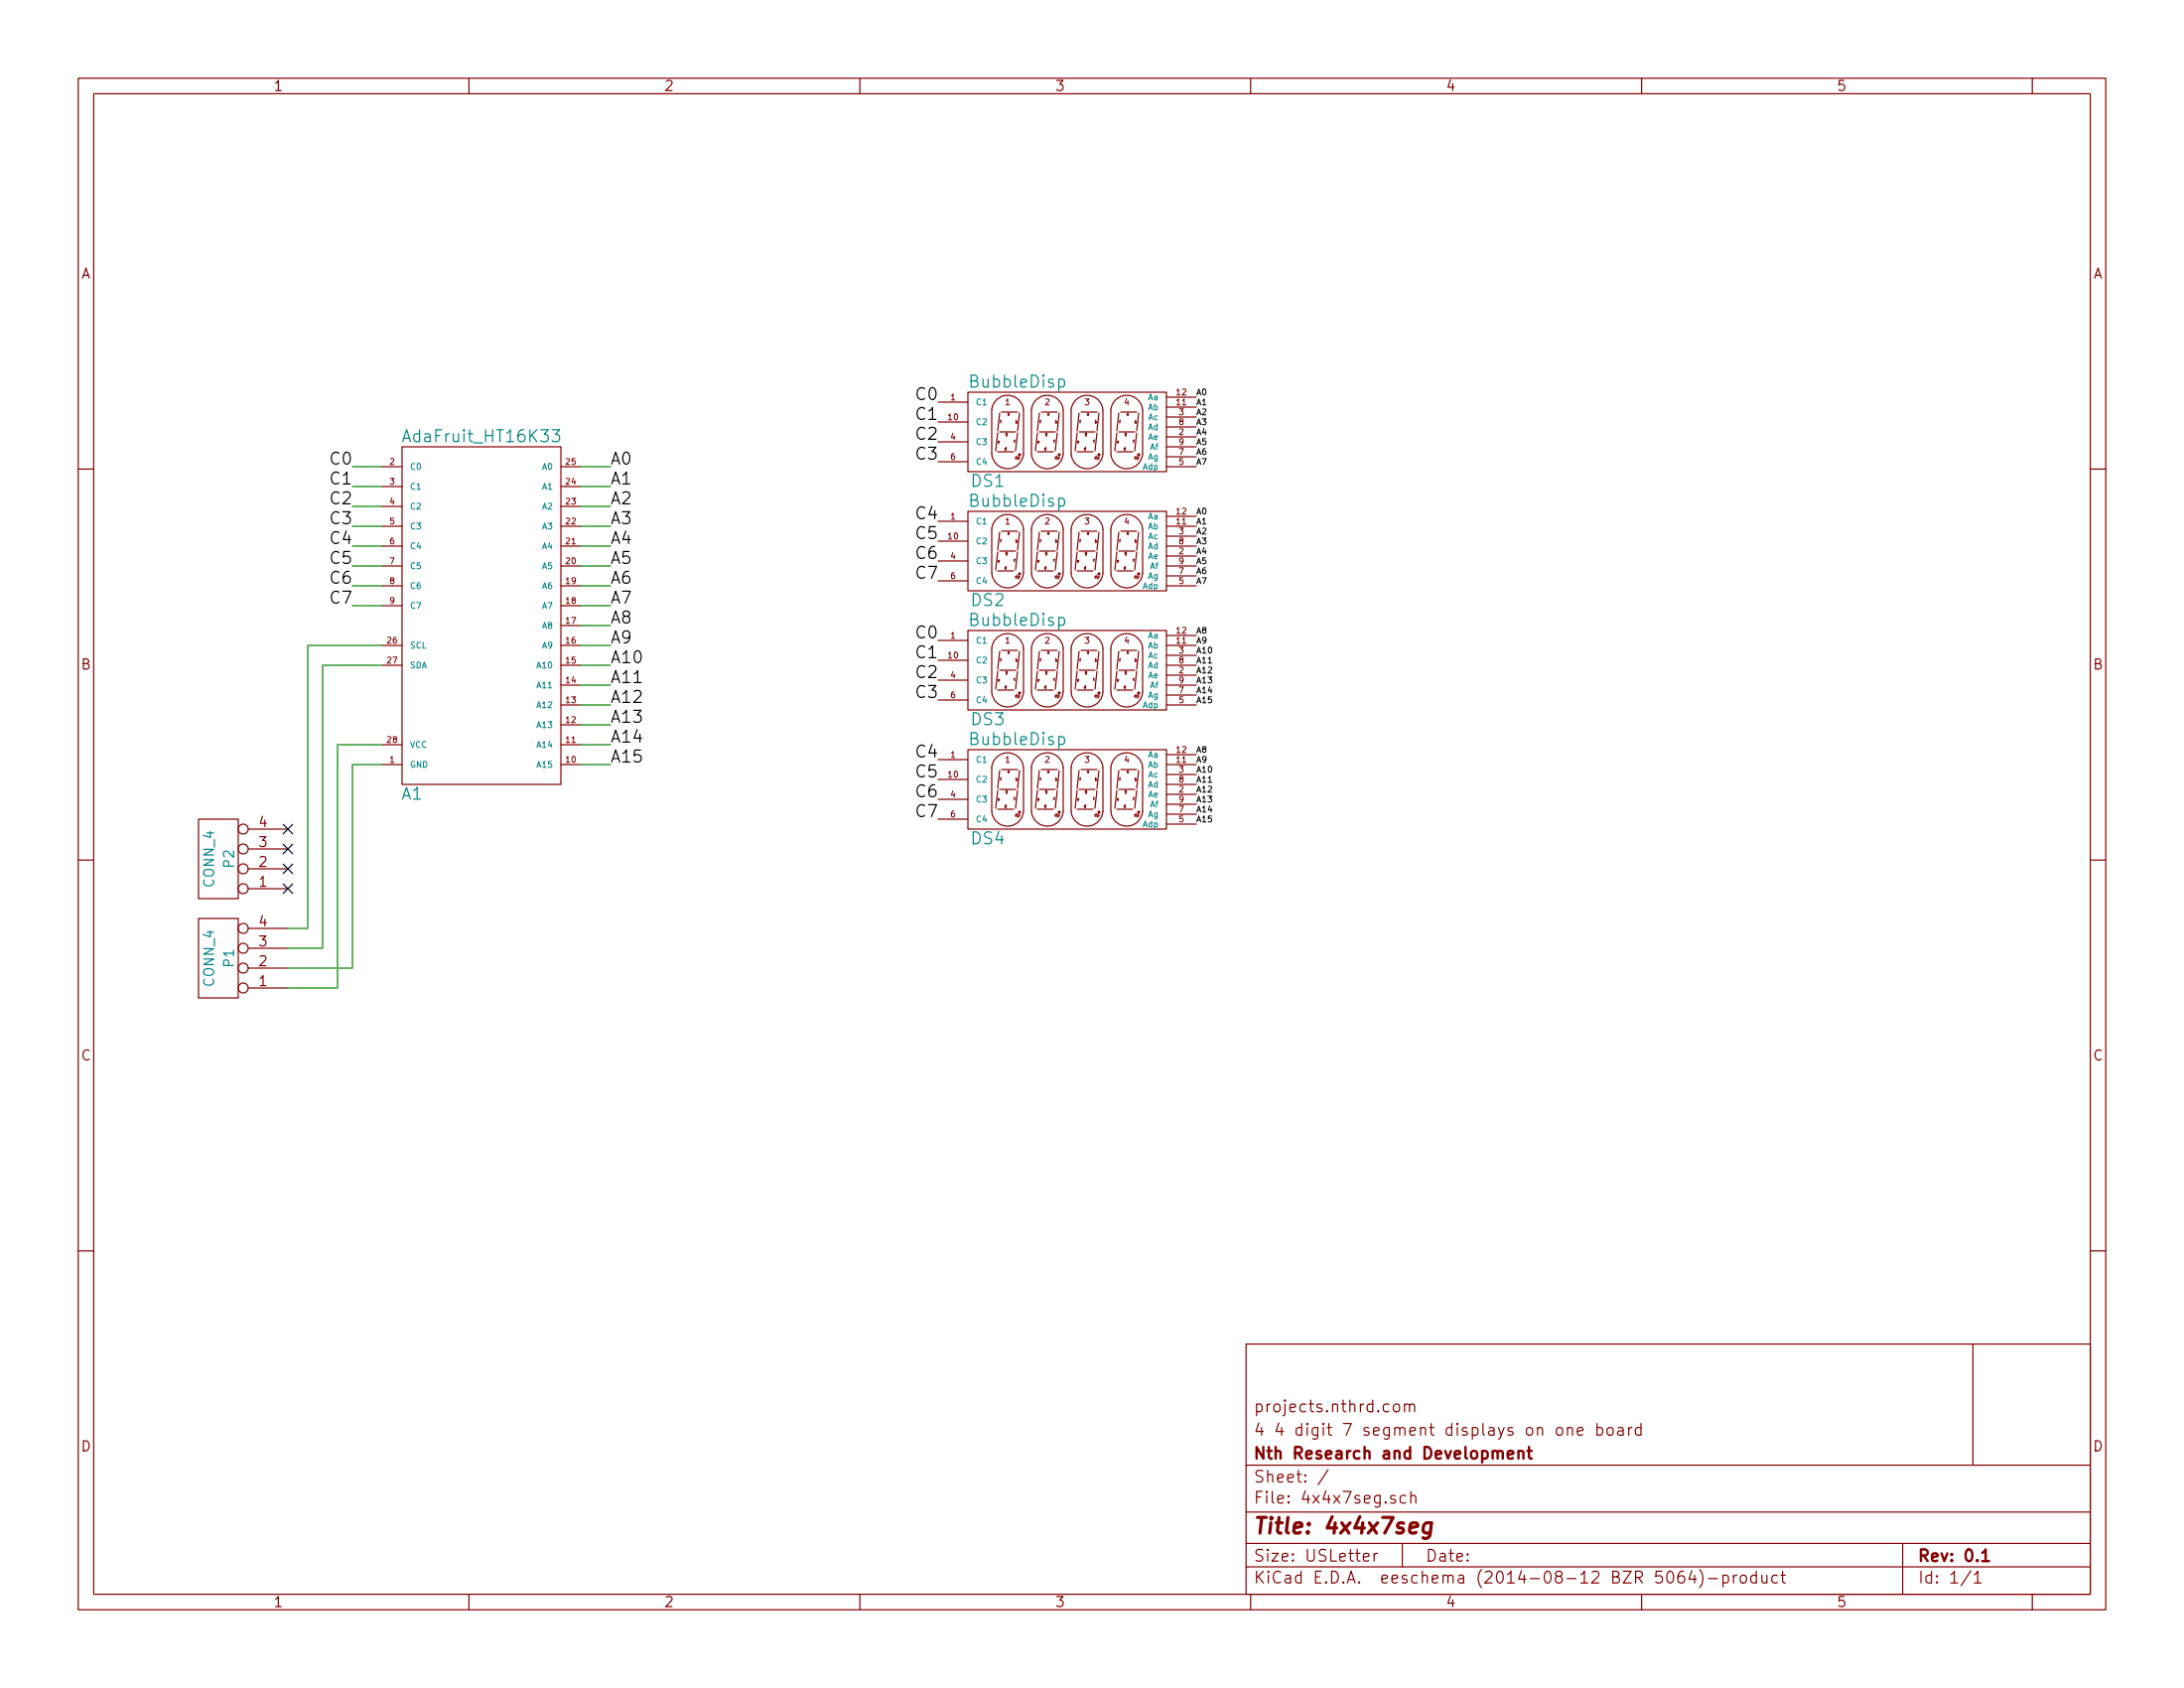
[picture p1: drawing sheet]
<svg xmlns="http://www.w3.org/2000/svg" width="279mm" height="216mm" viewBox="0 0 279 216" stroke-linecap="round" stroke-linejoin="round" font-family="sans-serif">
<g fill="none" stroke="#840000" stroke-width=".15">
<path d="M10 10h259.4v195.9h-259.4zM12 12h255.4v191.9h-255.4zM60 10v2M110 10v2M160 10v2M210 10v2M260 10v2M10 60h2M48.9 59.7h2.5M51.4 57.2h20.4v43.1h-20.4zM71.8 59.7h2.5M120 51.4h3.8"/>
<path d="M120 56.5h3.8M120 59.1h3.8M120 54h3.8M123.8 50.2h25.4v10.1h-25.4zM127.4 51.3a2.04 2.04 0 0 1 2.1-.6 2.04 2.04 0 0 1 1.4 1.8v5.5a2.04 2.04 0 0 1-2 1.9 2.04 2.04 0 0 1-2-1.9v-5.5a2.11 2.11 0 0 1 .5-1.2zM127.6 55.4l-.2 2.3M127.6 57.8h2.1M127.9 52.8l-.3 2.3M127.9 55.2h2M128.1 52.7h2.1M130.2 55.4l-.3 2.3M130.4 52.8l-.2 2.3"/>
<path d="M132.6 51.2a2.03 2.03 0 0 1 2.1-.5 2.03 2.03 0 0 1 1.3 1.8v5.5a2.04 2.04 0 0 1-2 1.9 2.04 2.04 0 0 1-2-1.9v-5.5a2.05 2.05 0 0 1 .6-1.3zM132.7 57.8h2M132.7 55.4l-.2 2.3M133 55.2h2M133 52.8l-.3 2.3M133.2 52.7h2.1M135.3 55.4l-.3 2.3M135.5 52.8l-.2 2.3M137.6 51.2a2.03 2.03 0 0 1 2.2-.5 2.03 2.03 0 0 1 1.3 1.8v5.5a2.04 2.04 0 0 1-2 1.9 2.04 2.04 0 0 1-2.1-1.9v-5.5a2.05 2.05 0 0 1 .6-1.3zM137.8 57.8h2M137.8 55.4l-.3 2.3M138 55.2h2.1"/>
<path d="M138 52.8l-.2 2.3M138.3 52.7h2M140.3 55.4l-.2 2.3M140.6 52.8l-.3 2.3M142.7 51.2a2.03 2.03 0 0 1 2.2-.5 2.03 2.03 0 0 1 1.3 1.8v5.5a2.04 2.04 0 0 1-2.1 1.9 2.04 2.04 0 0 1-2-1.9v-5.5a2.05 2.05 0 0 1 .6-1.3zM142.9 57.8h2M142.9 55.4l-.3 2.3M143.1 55.2h2.1M143.1 52.8l-.2 2.3M143.4 52.7h2M145.4 55.4l-.2 2.3M145.7 52.8l-.3 2.3"/>
<path d="M149.2 55.9h3.8M149.2 53.3h3.8M149.2 59.7h3.8M149.2 58.4h3.8M149.2 54.6h3.8M149.2 57.2h3.8M149.2 52.1h3.8M149.2 50.8h3.8M267.4 60h2M48.9 74.9h2.5M48.9 69.9h2.5M48.9 72.4h2.5"/>
<path d="M48.9 67.3h2.5M48.9 62.2h2.5M48.9 64.8h2.5M48.9 77.5h2.5M71.8 74.9h2.5M71.8 69.9h2.5M71.8 72.4h2.5M71.8 67.3h2.5M71.8 62.2h2.5M71.8 64.8h2.5M71.8 77.5h2.5M120 66.7h3.8"/>
<path d="M120 71.8h3.8M120 74.3h3.8M120 69.2h3.8M123.8 65.4h25.4v10.2h-25.4zM127.6 66.3a2.04 2.04 0 0 1 3.3 1.4v5.6a2.04 2.04 0 0 1-2 1.9 2.04 2.04 0 0 1-2-1.9v-5.6a2.1 2.1 0 0 1 .7-1.4zM127.6 70.6l-.2 2.3M127.6 73h2.1M127.9 68.1l-.3 2.3M127.9 70.5h2M128.1 67.9h2.1M130.2 70.6l-.3 2.3M130.4 68.1l-.2 2.3"/>
<path d="M132.4 66.5a2.04 2.04 0 0 1 2.2-.6 2.04 2.04 0 0 1 1.4 1.8v5.6a2.04 2.04 0 0 1-2 1.9 2.04 2.04 0 0 1-2-1.9v-5.6a2.11 2.11 0 0 1 .4-1.2zM132.7 73h2M132.7 70.6l-.2 2.3M133 70.5h2M133 68.1l-.3 2.3M133.2 67.9h2.1M135.3 70.6l-.3 2.3M135.5 68.1l-.2 2.3M137.5 66.5a2.04 2.04 0 0 1 2.2-.6 2.04 2.04 0 0 1 1.4 1.8v5.6a2.04 2.04 0 0 1-2 1.9 2.04 2.04 0 0 1-2.1-1.9v-5.6a2.11 2.11 0 0 1 .5-1.2zM137.8 73h2M137.8 70.6l-.3 2.3M138 70.5h2.1"/>
<path d="M138 68.1l-.2 2.3M138.3 67.9h2M140.3 70.6l-.2 2.3M140.6 68.1l-.3 2.3M142.8 66.3a2.04 2.04 0 0 1 3.4 1.4v5.6a2.04 2.04 0 0 1-2.1 1.9 2.04 2.04 0 0 1-2-1.9v-5.6a2.1 2.1 0 0 1 .7-1.4zM142.9 73h2M142.9 70.6l-.3 2.3M143.1 70.5h2.1M143.1 68.1l-.2 2.3M143.4 67.9h2M145.4 70.6l-.2 2.3M145.7 68.1l-.3 2.3"/>
<path d="M149.2 71.1h3.8M149.2 68.6h3.8M149.2 74.9h3.8M149.2 73.7h3.8M149.2 69.9h3.8M149.2 72.4h3.8M149.2 67.3h3.8M149.2 66h3.8M48.9 85.1h2.5M48.9 82.6h2.5M48.9 97.8h2.5M48.9 95.3h2.5"/>
<path d="M71.8 90.2h2.5M71.8 85.1h2.5M71.8 87.6h2.5M71.8 82.6h2.5M71.8 97.8h2.5M71.8 95.3h2.5M71.8 92.7h2.5M71.8 80h2.5M120 81.9h3.8M120 87h3.8M120 89.5h3.8M120 84.5h3.8"/>
<path d="M120 97.2h3.8M120 99.7h3.8M123.8 80.6h25.4v10.2h-25.4zM123.8 95.9h25.4v10.1h-25.4zM127.4 81.8a2.04 2.04 0 0 1 2.1-.7 2.04 2.04 0 0 1 1.4 1.8v5.6a2.04 2.04 0 0 1-2 1.9 2.04 2.04 0 0 1-2-1.9v-5.6a2.11 2.11 0 0 1 .5-1.1zM127.4 97a2.04 2.04 0 0 1 2.1-.6 2.04 2.04 0 0 1 1.4 1.8v5.6a2.04 2.04 0 0 1-2 1.9 2.04 2.04 0 0 1-2-1.9v-5.6a2.11 2.11 0 0 1 .5-1.2zM127.6 85.9l-.2 2.2M127.6 88.3h2.1M127.9 83.3l-.3 2.3M127.9 85.7h2M127.9 98.6l-.3 2.2M128.1 83.2h2.1"/>
<path d="M128.1 98.4h2.1M130.2 85.9l-.3 2.2M130.4 83.3l-.2 2.3M130.4 98.6l-.2 2.2M132.4 81.8a2.04 2.04 0 0 1 2.2-.7 2.04 2.04 0 0 1 1.4 1.8v5.6a2.04 2.04 0 0 1-2 1.9 2.04 2.04 0 0 1-2-1.9v-5.6a2.11 2.11 0 0 1 .4-1.1zM132.4 97a2.04 2.04 0 0 1 2.2-.6 2.04 2.04 0 0 1 1.4 1.8v5.6a2.04 2.04 0 0 1-2 1.9 2.04 2.04 0 0 1-2-1.9v-5.6a2.11 2.11 0 0 1 .4-1.2zM132.7 88.3h2M132.7 85.9l-.2 2.2M133 85.7h2M133 83.3l-.3 2.3M133 98.6l-.3 2.2M133.2 83.2h2.1"/>
<path d="M133.2 98.4h2.1M135.3 85.9l-.3 2.2M135.5 83.3l-.2 2.3M135.5 98.6l-.2 2.2M137.5 81.8a2.04 2.04 0 0 1 2.2-.7 2.04 2.04 0 0 1 1.4 1.8v5.6a2.04 2.04 0 0 1-2 1.9 2.04 2.04 0 0 1-2.1-1.9v-5.6a2.11 2.11 0 0 1 .5-1.1zM137.5 97a2.04 2.04 0 0 1 2.2-.6 2.04 2.04 0 0 1 1.4 1.8v5.6a2.04 2.04 0 0 1-2 1.9 2.04 2.04 0 0 1-2.1-1.9v-5.6a2.11 2.11 0 0 1 .5-1.2zM137.8 88.3h2M137.8 85.9l-.3 2.2M138 85.7h2.1M138 83.3l-.2 2.3M138 98.6l-.2 2.2M138.3 83.2h2"/>
<path d="M138.3 98.4h2M140.3 85.9l-.2 2.2M140.6 83.3l-.3 2.3M140.6 98.6l-.3 2.2M142.6 81.8a2.04 2.04 0 0 1 2.2-.7 2.04 2.04 0 0 1 1.4 1.8v5.6a2.04 2.04 0 0 1-2.1 1.9 2.04 2.04 0 0 1-2-1.9v-5.6a2.11 2.11 0 0 1 .5-1.1zM142.8 96.7a2.04 2.04 0 0 1 3.4 1.5v5.6a2.04 2.04 0 0 1-2.1 1.9 2.04 2.04 0 0 1-2-1.9v-5.6a2.1 2.1 0 0 1 .7-1.5zM142.9 88.3h2M142.9 85.9l-.3 2.2M143.1 85.7h2.1M143.1 83.3l-.2 2.3M143.1 98.6l-.2 2.2M143.4 83.2h2"/>
<path d="M143.4 98.4h2M145.4 85.9l-.2 2.2M145.7 83.3l-.3 2.3M145.7 98.6l-.3 2.2M149.2 86.4h3.8M149.2 83.8h3.8M149.2 90.2h3.8M149.2 88.9h3.8M149.2 85.1h3.8M149.2 87.6h3.8M149.2 82.6h3.8M149.2 81.3h3.8"/>
<path d="M149.2 99.1h3.8M149.2 97.8h3.8M149.2 96.5h3.8M10 110h2M25.4 117.5h5.1v10.1h-5.1zM25.4 104.8h5.1v10.1h-5.1zM31.7 118.7h5.1M31.7 113.7h5.1M31.7 111.1h5.1M31.7 108.6h5.1M31.7 106h5.1M120 102.2h3.8"/>
<path d="M120 104.8h3.8M127.6 101.1l-.2 2.3M127.6 103.5h2.1M127.9 101h2M130.2 101.1l-.3 2.3M132.7 103.5h2M132.7 101.1l-.2 2.3M133 101h2M135.3 101.1l-.3 2.3M137.8 103.5h2M137.8 101.1l-.3 2.3M138 101h2.1"/>
<path d="M140.3 101.1l-.2 2.3M142.9 103.5h2M142.9 101.1l-.3 2.3M143.1 101h2.1M145.4 101.1l-.2 2.3M149.2 101.6h3.8M149.2 105.4h3.8M149.2 104.1h3.8M149.2 100.3h3.8M149.2 102.9h3.8M267.4 110h2M31.7 126.4h5.1"/>
<path d="M31.7 123.8h5.1M31.7 121.3h5.1M10 160h2M267.4 160h2M159.4 171.9h108v32h-108zM178.3 179.7a.41 .41 0 0 1 .7 .2v.4a.41 .41 0 0 1-.3 .3 .41 .41 0 0 1-.4-.3zM179.7 179.7a.38 .38 0 0 1 .6 .1v.8M179.7 179.6v1M180.3 179.8a.36 .36 0 0 1 .3-.2 .36 .36 0 0 1 .4 .2v.8M252.4 171.9v15.5M159.4 197.4h108M159.4 193.4h108"/>
<path d="M159.4 187.4h108M169.9 188l-1.3 1.9M174.4 199.2l.7-.2v-.2l-.4-.1-.3 .2 .1 .7 .2 .1 .4-.1M175.8 198.7v1M176.2 198.7l-.3 .1-.1 .2M178.5 191.3a.37 .37 0 0 0-.6 .2 .54 .54 0 0 0 .6 .3l.1 .2-.1 .2-.2 .1-.4-.1M179.4 197.4v3M179.8 191.3h-.4l-.3 .2 .1 .6 .2 .2 .4-.1M180.5 191.4a.38 .38 0 0 1 .6 .1v.8M180.5 190.8v1.5M199.2 182.7a.41 .41 0 0 1 .7 .2v.4a.41 .41 0 0 1-.4 .3 .41 .41 0 0 1-.4-.3zM200.5 182.7a.38 .38 0 0 1 .7 .1v.8"/>
<path d="M200.5 182.6v1M201.8 183.1l.7-.2v-.2l-.5-.1-.2 .2 .1 .7 .1 .1 .5-.1M204.3 182.7a.48 .48 0 0 1 .7 0v.2v.5a.48 .48 0 0 1-.7 .1M204.3 182.1v1.5M205.7 182.7a.41 .41 0 0 1 .7 .2v.4a.41 .41 0 0 1-.4 .3 .41 .41 0 0 1-.4-.3zM207 182.7l.2-.1 .4 .1v.9M207.6 182.9l-.4 .1-.3 .2 .1 .3 .2 .1 .4-.1M208.4 182.6v1M208.8 182.6l-.3 .1-.1 .2M209.9 182.7l-.4-.1-.3 .3 .1 .5 .2 .2 .4-.1M209.9 182.1v1.5M243.4 197.4v6.5"/>
<path d="M60 203.9v2M110 203.9v2M159.4 200.4h108M160 203.9v2M210 203.9v2M215.4 201a.59 .59 0 0 0-.7 .6v.7l.2 .2h.3l.2-.2 .1-.5-.1-.2-.5-.1-.2 .3M216.4 200.9l-.3 1.1h.9M216.8 201.5v1M217.4 200.8a1.71 1.71 0 0 1 0 2.2M218.6 201.9h1.1M220.4 201.5a.48 .48 0 0 1 .7 .1v.2v.5a.48 .48 0 0 1-.7 .1M220.4 201.5v1.5"/>
<path d="M221.8 201.5v1M222.2 201.5h-.3l-.1 .3M222.7 201.6a.41 .41 0 0 1 .7 .2v.4a.41 .41 0 0 1-.4 .3 .41 .41 0 0 1-.4-.3zM224.7 201.5h-.4l-.3 .3 .1 .5 .2 .2 .4-.1M224.7 201v1.5M225.4 201.5v.8l.1 .1a.4 .4 0 0 0 .5-.1M226 201.5v1M227.4 201.5h-.5l-.2 .3v.5l.2 .2 .5-.1M227.8 201.5h.6M228 201v1.3l.2 .2h.2M252.1 200.9l-1.2 1.9M252.6 201.4l.4-.4v1.5"/>
<path d="M252.6 202.5h.8M260 203.9v2"/>
<circle cx="31.1" cy="108.6" r=".63"/>
<circle cx="31.1" cy="111.1" r=".63"/>
<circle cx="31.1" cy="113.7" r=".63"/>
<circle cx="31.1" cy="118.7" r=".63"/>
<circle cx="31.1" cy="106" r=".63"/>
<circle cx="31.1" cy="123.8" r=".63"/>
<circle cx="31.1" cy="121.3" r=".63"/>
<circle cx="31.1" cy="126.4" r=".63"/>
</g>
<path d="M192.9 186.1l.7-.2-.1-.3h-.4l-.2 .2 .1 .7 .1 .1 .4-.1M194.3 185.7a.38 .38 0 0 1 .6 .1v.8M194.3 185.6v1M195.4 185.6h.6M195.6 185.1v1.3l.2 .2h.2M253.6 198.6l.4-.4v1.5M253.6 199.7h.9" fill="none" stroke="#840000" stroke-width=".3"/>
<path d="M183.1 194.8l-.2 1.6a.6 .6 0 0 1-.9 .3M183.1 194.8a.7 .7 0 0 0-1 .3l-.1 .6 .1 .2 .3 .2h.4l.2-.1" fill="none" stroke="#840000" stroke-width=".41"/>
<g fill="#840000" stroke="#840000" stroke-width=".15">
<circle cx="130.4" cy="58.2" r=".13"/>
<circle cx="135.5" cy="58.2" r=".13"/>
<circle cx="140.6" cy="58.2" r=".13"/>
<circle cx="145.7" cy="58.2" r=".13"/>
<circle cx="130.4" cy="73.4" r=".13"/>
<circle cx="135.5" cy="73.4" r=".13"/>
<circle cx="140.6" cy="73.4" r=".13"/>
<circle cx="145.7" cy="73.4" r=".13"/>
<circle cx="130.4" cy="88.6" r=".13"/>
<circle cx="135.5" cy="88.6" r=".13"/>
<circle cx="140.6" cy="88.6" r=".13"/>
<circle cx="145.7" cy="88.6" r=".13"/>
<circle cx="130.4" cy="103.9" r=".13"/>
<circle cx="135.5" cy="103.9" r=".13"/>
<circle cx="140.6" cy="103.9" r=".13"/>
<circle cx="145.7" cy="103.9" r=".13"/>
</g>
<path d="M70.6 55h1l-.5 .5a.44 .44 0 0 1 .5 .3v.4l-.2 .2-.6 .1-.2-.2M135.5 48.6a.48 .48 0 0 1 .6 0l.1 .6a.48 .48 0 0 1-.7 .2M135.5 63.8a.48 .48 0 0 1 .6 .1l.1 .6a.48 .48 0 0 1-.7 .2M135.5 79a.48 .48 0 0 1 .6 .1l.1 .6a.48 .48 0 0 1-.7 .2M135.5 94.3a.48 .48 0 0 1 .6 .1l.1 .5a.48 .48 0 0 1-.7 .2" fill="none" stroke="#008484" stroke-width=".15"/>
<g fill="none" stroke="#008400" stroke-width=".15">
<path d="M45.1 59.7h3.8M74.3 59.7h3.8M45.1 62.2h3.8M45.1 64.8h3.8M45.1 67.3h3.8M45.1 69.9h3.8M45.1 72.4h3.8M45.1 74.9h3.8M45.1 77.5h3.8M74.3 62.2h3.8M74.3 64.8h3.8M74.3 67.3h3.8"/>
<path d="M74.3 69.9h3.8M74.3 72.4h3.8M74.3 74.9h3.8M74.3 77.5h3.8M48.9 82.6h-9.5v36.1h-2.6M48.9 85.1h-7.6v36.2h-4.5M48.9 95.3h-5.7v31.1h-6.4M48.9 97.8h-3.8v26h-8.3M74.3 80h3.8M74.3 82.6h3.8M74.3 85.1h3.8M74.3 87.6h3.8"/>
<path d="M74.3 90.2h3.8M74.3 92.7h3.8M74.3 95.3h3.8M74.3 97.8h3.8"/>
</g>
<path d="M36.2 113.1l1.2 1.2M36.2 110.5l1.2 1.2M36.2 108l1.2 1.2M36.2 105.4l1.2 1.3M37.4 113.1l-1.2 1.2M37.4 110.5l-1.2 1.2M37.4 108l-1.2 1.2M37.4 105.4l-1.2 1.3" fill="none" stroke="#000084" stroke-width=".15"/>
<text font-size="2.8" fill="#840000" x="160.4" y="196.2">Title: 4x4x7seg</text>
<g font-size="2.1">
<text x="117.3" y="51.2">C0</text>
<text x="117.3" y="53.7">C1</text>
<text x="42.4" y="59.4">C0</text>
<text x="78.1" y="59.4">A0</text>
<text x="117.3" y="56.3">C2</text>
<text x="117.3" y="58.8">C3</text>
<text x="42.4" y="62">C1</text>
<text x="42.4" y="64.5">C2</text>
<text x="78.1" y="62">A1</text>
<text x="78.1" y="64.5">A2</text>
<text x="42.4" y="67.1">C3</text>
<text x="42.4" y="69.6">C4</text>
<text x="78.1" y="67.1">A3</text>
<text x="78.1" y="69.6">A4</text>
<text x="117.3" y="66.4">C4</text>
<text x="117.3" y="69">C5</text>
<text x="117.3" y="71.5">C6</text>
<text x="42.4" y="72.1">C5</text>
<text x="42.4" y="74.7">C6</text>
<text x="42.4" y="77.2">C7</text>
<text x="78.1" y="72.1">A5</text>
<text x="78.1" y="74.7">A6</text>
<text x="78.1" y="77.2">A7</text>
<text x="117.3" y="74">C7</text>
<text x="78.1" y="79.8">A8</text>
<text x="78.1" y="82.3">A9</text>
<text x="117.3" y="81.7">C0</text>
<text x="78.1" y="84.8">A10</text>
<text x="78.1" y="87.4">A11</text>
<text x="78.1" y="89.9">A12</text>
<text x="117.3" y="84.2">C1</text>
<text x="117.3" y="86.7">C2</text>
<text x="117.3" y="89.3">C3</text>
<text x="78.1" y="92.5">A13</text>
<text x="78.1" y="95">A14</text>
<text x="78.1" y="97.5">A15</text>
<text x="117.3" y="96.9">C4</text>
<text x="117.3" y="99.4">C5</text>
<text x="117.3" y="102">C6</text>
<text x="117.3" y="104.5">C7</text>
</g>
<g font-size="2.1" fill="#008484">
<text x="124.3" y="49.6">BubbleDisp</text>
<text x="52.1" y="56.6">AdaFruit_HT16K33</text>
<text x="124.3" y="64.8">BubbleDisp</text>
<text x="124.3" y="62.3">DS1</text>
<text x="124.3" y="77.5">DS2</text>
<text x="124.3" y="80.1">BubbleDisp</text>
<text x="124.3" y="95.3">BubbleDisp</text>
<text x="124.3" y="92.8">DS3</text>
<text x="51.4" y="102.3">A1</text>
<text x="124.3" y="108">DS4</text>
</g>
<g font-size="2.1" fill="#840000">
<text x="160.4" y="183.6">4 4 digit 7 segment displays on one board</text>
<text x="160.4" y="180.6">projects.nthrd.com</text>
<text x="160.4" y="189.6">Sheet: /</text>
<text x="160.4" y="186.6">Nth Research and Development</text>
<text x="160.4" y="192.3">File: 4x4x7seg.sch</text>
<text x="160.4" y="202.5">KiCad E.D.A. eeschema (2014-08-12 BZR 5064)-product</text>
<text x="160.4" y="199.7">Size: USLetter</text>
<text x="182.4" y="199.7">Date:</text>
<text x="245.4" y="199.7">Rev: 0.1</text>
<text x="245.4" y="202.5">Id: 1/1</text>
</g>
<g font-size="1.8" fill="#840000">
<text x="35" y="11.6">1</text>
<text x="85" y="11.6">2</text>
<text x="135" y="11.6">3</text>
<text x="185" y="11.6">4</text>
<text x="235" y="11.6">5</text>
<text x="10.4" y="35.6">A</text>
<text x="267.8" y="35.6">A</text>
<text x="10.4" y="85.6">B</text>
<text x="267.8" y="85.6">B</text>
<text x="33.2" y="105.8">4</text>
<text x="33.2" y="113.4">1</text>
<text x="33.2" y="110.9">2</text>
<text x="33.2" y="108.3">3</text>
<text x="33.2" y="118.5">4</text>
<text x="33.2" y="123.6">2</text>
<text x="33.2" y="121">3</text>
<text x="33.2" y="126.1">1</text>
<text x="10.4" y="135.6">C</text>
<text x="267.8" y="135.6">C</text>
<text x="10.4" y="185.6">D</text>
<text x="267.8" y="185.6">D</text>
<text x="35" y="205.5">1</text>
<text x="85" y="205.5">2</text>
<text x="135" y="205.5">3</text>
<text x="185" y="205.5">4</text>
<text x="235" y="205.5">5</text>
</g>
<g font-size="1.8" fill="#008484">
<text x="27.4" y="113.4" transform="rotate(-90 27.4 113.4)">CONN_4</text>
<text x="29.9" y="110.9" transform="rotate(-90 29.9 110.9)">P2</text>
<text x="29.9" y="123.6" transform="rotate(-90 29.9 123.6)">P1</text>
<text x="27.4" y="126.1" transform="rotate(-90 27.4 126.1)">CONN_4</text>
</g>
<g font-size="1.1" fill="#840000">
<text x="121.3" y="53.7">10</text>
<text x="121.6" y="51.2">1</text>
<text x="128.6" y="51.8">1</text>
<text x="133.7" y="51.8">2</text>
<text x="138.8" y="51.8">3</text>
<text x="143.9" y="51.8">4</text>
<text x="150.5" y="51.8">11</text>
<text x="150.5" y="50.5">12</text>
<text x="150.9" y="53.1">3</text>
<text x="49.9" y="59.4">2</text>
<text x="72.4" y="59.4">25</text>
<text x="121.6" y="56.3">4</text>
<text x="121.6" y="58.8">6</text>
<text x="150.9" y="55.6">2</text>
<text x="150.9" y="59.4">5</text>
<text x="150.9" y="58.2">7</text>
<text x="150.9" y="54.4">8</text>
<text x="150.9" y="56.9">9</text>
<text x="49.9" y="62">3</text>
<text x="49.9" y="64.5">4</text>
<text x="72.4" y="64.5">23</text>
<text x="72.4" y="62">24</text>
<text x="150.5" y="65.8">12</text>
<text x="49.9" y="67.1">5</text>
<text x="49.9" y="69.6">6</text>
<text x="72.4" y="69.6">21</text>
<text x="72.4" y="67.1">22</text>
<text x="121.3" y="69">10</text>
<text x="121.6" y="66.4">1</text>
<text x="121.6" y="71.5">4</text>
<text x="128.6" y="67.1">1</text>
<text x="133.7" y="67.1">2</text>
<text x="138.8" y="67.1">3</text>
<text x="143.9" y="67.1">4</text>
<text x="150.5" y="67.1">11</text>
<text x="150.9" y="70.9">2</text>
<text x="150.9" y="68.3">3</text>
<text x="150.9" y="69.6">8</text>
<text x="49.9" y="72.1">7</text>
<text x="49.9" y="74.7">8</text>
<text x="49.9" y="77.2">9</text>
<text x="72.4" y="72.1">20</text>
<text x="72.4" y="77.2">18</text>
<text x="72.4" y="74.7">19</text>
<text x="121.6" y="74">6</text>
<text x="150.9" y="74.7">5</text>
<text x="150.9" y="73.4">7</text>
<text x="150.9" y="72.1">9</text>
<text x="49.6" y="82.3">26</text>
<text x="72.4" y="82.3">16</text>
<text x="72.4" y="79.8">17</text>
<text x="121.6" y="81.7">1</text>
<text x="128.6" y="82.3">1</text>
<text x="133.7" y="82.3">2</text>
<text x="138.8" y="82.3">3</text>
<text x="143.9" y="82.3">4</text>
<text x="150.5" y="82.3">11</text>
<text x="150.5" y="81">12</text>
<text x="150.9" y="83.6">3</text>
<text x="49.6" y="84.8">27</text>
<text x="72.4" y="89.9">13</text>
<text x="72.4" y="87.4">14</text>
<text x="72.4" y="84.8">15</text>
<text x="121.3" y="84.2">10</text>
<text x="121.6" y="86.7">4</text>
<text x="121.6" y="89.3">6</text>
<text x="150.9" y="86.1">2</text>
<text x="150.9" y="89.9">5</text>
<text x="150.9" y="88.6">7</text>
<text x="150.9" y="84.8">8</text>
<text x="150.9" y="87.4">9</text>
<text x="49.6" y="95">28</text>
<text x="72.4" y="95">11</text>
<text x="72.4" y="92.5">12</text>
<text x="49.9" y="97.5">1</text>
<text x="72.4" y="97.5">10</text>
<text x="121.3" y="99.4">10</text>
<text x="121.6" y="96.9">1</text>
<text x="121.6" y="102">4</text>
<text x="128.6" y="97.5">1</text>
<text x="133.7" y="97.5">2</text>
<text x="138.8" y="97.5">3</text>
<text x="143.9" y="97.5">4</text>
<text x="150.5" y="97.5">11</text>
<text x="150.5" y="96.3">12</text>
<text x="150.9" y="101.3">2</text>
<text x="150.9" y="98.8">3</text>
<text x="150.9" y="100.1">8</text>
<text x="121.6" y="104.5">6</text>
<text x="150.9" y="105.2">5</text>
<text x="150.9" y="103.9">7</text>
<text x="150.9" y="102.6">9</text>
</g>
<g font-size="1.1" fill="#008484">
<text x="124.8" y="51.8">C1</text>
<text x="146.8" y="52.5">Ab</text>
<text x="146.9" y="53.7">Ac</text>
<text x="146.9" y="51.2">Aa</text>
<text x="124.8" y="56.9">C3</text>
<text x="124.8" y="59.4">C4</text>
<text x="124.8" y="54.4">C2</text>
<text x="146.8" y="58.8">Ag</text>
<text x="146.8" y="55">Ad</text>
<text x="146.9" y="56.3">Ae</text>
<text x="147.1" y="57.5">Af</text>
<text x="52.5" y="60.1">C0</text>
<text x="52.5" y="62.6">C1</text>
<text x="52.5" y="65.2">C2</text>
<text x="69.4" y="65.2">A2</text>
<text x="69.4" y="62.6">A1</text>
<text x="69.4" y="60.1">A0</text>
<text x="146.2" y="60.1">Adp</text>
<text x="52.5" y="67.7">C3</text>
<text x="52.5" y="70.2">C4</text>
<text x="69.4" y="70.2">A4</text>
<text x="69.4" y="67.7">A3</text>
<text x="124.8" y="67.1">C1</text>
<text x="124.8" y="69.6">C2</text>
<text x="146.8" y="70.2">Ad</text>
<text x="146.8" y="67.7">Ab</text>
<text x="146.9" y="71.5">Ae</text>
<text x="146.9" y="69">Ac</text>
<text x="146.9" y="66.4">Aa</text>
<text x="52.5" y="72.8">C5</text>
<text x="52.5" y="75.3">C6</text>
<text x="52.5" y="77.9">C7</text>
<text x="69.4" y="72.8">A5</text>
<text x="69.4" y="77.9">A7</text>
<text x="69.4" y="75.3">A6</text>
<text x="124.8" y="72.1">C3</text>
<text x="124.8" y="74.7">C4</text>
<text x="146.2" y="75.3">Adp</text>
<text x="146.8" y="74">Ag</text>
<text x="147.1" y="72.8">Af</text>
<text x="52.5" y="82.9">SCL</text>
<text x="69.4" y="82.9">A9</text>
<text x="69.4" y="80.4">A8</text>
<text x="124.8" y="82.3">C1</text>
<text x="146.8" y="82.9">Ab</text>
<text x="146.9" y="81.7">Aa</text>
<text x="52.5" y="85.5">SDA</text>
<text x="68.8" y="88">A11</text>
<text x="68.8" y="85.5">A10</text>
<text x="124.8" y="87.4">C3</text>
<text x="124.8" y="89.9">C4</text>
<text x="124.8" y="84.8">C2</text>
<text x="146.8" y="89.3">Ag</text>
<text x="146.8" y="85.5">Ad</text>
<text x="146.9" y="86.7">Ae</text>
<text x="146.9" y="84.2">Ac</text>
<text x="147.1" y="88">Af</text>
<text x="52.5" y="95.6">VCC</text>
<text x="68.8" y="95.6">A14</text>
<text x="68.8" y="93.1">A13</text>
<text x="68.8" y="90.6">A12</text>
<text x="146.2" y="90.6">Adp</text>
<text x="52.5" y="98.2">GND</text>
<text x="68.8" y="98.2">A15</text>
<text x="124.8" y="97.5">C1</text>
<text x="124.8" y="100.1">C2</text>
<text x="146.8" y="100.7">Ad</text>
<text x="146.8" y="98.2">Ab</text>
<text x="146.9" y="102">Ae</text>
<text x="146.9" y="99.4">Ac</text>
<text x="146.9" y="96.9">Aa</text>
<text x="124.8" y="102.6">C3</text>
<text x="124.8" y="105.2">C4</text>
<text x="146.2" y="105.8">Adp</text>
<text x="146.8" y="104.5">Ag</text>
<text x="147.1" y="103.3">Af</text>
</g>
<g font-size="1.1">
<text x="153" y="51.8">A1</text>
<text x="153" y="53.1">A2</text>
<text x="153" y="50.5">A0</text>
<text x="153" y="54.4">A3</text>
<text x="153" y="55.6">A4</text>
<text x="153" y="56.9">A5</text>
<text x="153" y="58.2">A6</text>
<text x="153" y="59.4">A7</text>
<text x="153" y="65.8">A0</text>
<text x="153" y="67.1">A1</text>
<text x="153" y="68.3">A2</text>
<text x="153" y="69.6">A3</text>
<text x="153" y="70.9">A4</text>
<text x="153" y="72.1">A5</text>
<text x="153" y="73.4">A6</text>
<text x="153" y="74.7">A7</text>
<text x="153" y="81">A8</text>
<text x="153" y="82.3">A9</text>
<text x="153" y="83.6">A10</text>
<text x="153" y="84.8">A11</text>
<text x="153" y="86.1">A12</text>
<text x="153" y="87.4">A13</text>
<text x="153" y="88.6">A14</text>
<text x="153" y="89.9">A15</text>
<text x="153" y="96.3">A8</text>
<text x="153" y="97.5">A9</text>
<text x="153" y="98.8">A10</text>
<text x="153" y="100.1">A11</text>
<text x="153" y="101.3">A12</text>
<text x="153" y="102.6">A13</text>
<text x="153" y="103.9">A14</text>
<text x="153" y="105.2">A15</text>
</g>
<g font-size=".5" fill="#840000">
<text x="128.9" y="53.1">a</text>
<text x="134" y="53.1">a</text>
<text x="139" y="53.1">a</text>
<text x="144.1" y="53.1">a</text>
<text x="127.6" y="56.7">e</text>
<text x="127.9" y="54.2">f</text>
<text x="128.5" y="57.6">d</text>
<text x="128.6" y="55.7">g</text>
<text x="129.6" y="56.6">c</text>
<text x="129.8" y="58.7">dp</text>
<text x="129.9" y="54.2">b</text>
<text x="132.7" y="56.7">e</text>
<text x="133" y="54.2">f</text>
<text x="133.6" y="57.6">d</text>
<text x="133.7" y="55.7">g</text>
<text x="134.7" y="56.6">c</text>
<text x="134.9" y="58.7">dp</text>
<text x="135" y="54.2">b</text>
<text x="137.8" y="56.7">e</text>
<text x="138.1" y="54.2">f</text>
<text x="138.7" y="57.6">d</text>
<text x="138.8" y="55.7">g</text>
<text x="139.8" y="56.6">c</text>
<text x="140" y="58.7">dp</text>
<text x="140.1" y="54.2">b</text>
<text x="142.8" y="56.7">e</text>
<text x="143.2" y="54.2">f</text>
<text x="143.7" y="57.6">d</text>
<text x="143.9" y="55.7">g</text>
<text x="144.9" y="56.6">c</text>
<text x="145.1" y="58.7">dp</text>
<text x="145.1" y="54.2">b</text>
<text x="127.6" y="71.9">e</text>
<text x="127.9" y="69.4">f</text>
<text x="128.6" y="70.9">g</text>
<text x="128.9" y="68.4">a</text>
<text x="129.6" y="71.8">c</text>
<text x="129.9" y="69.4">b</text>
<text x="132.7" y="71.9">e</text>
<text x="133" y="69.4">f</text>
<text x="133.7" y="70.9">g</text>
<text x="134" y="68.4">a</text>
<text x="134.7" y="71.8">c</text>
<text x="135" y="69.4">b</text>
<text x="137.8" y="71.9">e</text>
<text x="138.1" y="69.4">f</text>
<text x="138.8" y="70.9">g</text>
<text x="139" y="68.4">a</text>
<text x="139.8" y="71.8">c</text>
<text x="140.1" y="69.4">b</text>
<text x="142.8" y="71.9">e</text>
<text x="143.2" y="69.4">f</text>
<text x="143.9" y="70.9">g</text>
<text x="144.1" y="68.4">a</text>
<text x="144.9" y="71.8">c</text>
<text x="145.1" y="69.4">b</text>
<text x="128.5" y="72.8">d</text>
<text x="129.8" y="74">dp</text>
<text x="133.6" y="72.8">d</text>
<text x="134.9" y="74">dp</text>
<text x="138.7" y="72.8">d</text>
<text x="140" y="74">dp</text>
<text x="143.7" y="72.8">d</text>
<text x="145.1" y="74">dp</text>
<text x="128.9" y="83.6">a</text>
<text x="134" y="83.6">a</text>
<text x="139" y="83.6">a</text>
<text x="144.1" y="83.6">a</text>
<text x="127.6" y="87.2">e</text>
<text x="127.9" y="84.6">f</text>
<text x="128.5" y="88.1">d</text>
<text x="128.6" y="86.2">g</text>
<text x="129.6" y="87">c</text>
<text x="129.8" y="89.2">dp</text>
<text x="129.9" y="84.6">b</text>
<text x="132.7" y="87.2">e</text>
<text x="133" y="84.6">f</text>
<text x="133.6" y="88.1">d</text>
<text x="133.7" y="86.2">g</text>
<text x="134.7" y="87">c</text>
<text x="134.9" y="89.2">dp</text>
<text x="135" y="84.6">b</text>
<text x="137.8" y="87.2">e</text>
<text x="138.1" y="84.6">f</text>
<text x="138.7" y="88.1">d</text>
<text x="138.8" y="86.2">g</text>
<text x="139.8" y="87">c</text>
<text x="140" y="89.2">dp</text>
<text x="140.1" y="84.6">b</text>
<text x="142.8" y="87.2">e</text>
<text x="143.2" y="84.6">f</text>
<text x="143.7" y="88.1">d</text>
<text x="143.9" y="86.2">g</text>
<text x="144.9" y="87">c</text>
<text x="145.1" y="89.2">dp</text>
<text x="145.1" y="84.6">b</text>
<text x="127.9" y="99.9">f</text>
<text x="128.6" y="101.4">g</text>
<text x="128.9" y="98.9">a</text>
<text x="129.9" y="99.9">b</text>
<text x="133" y="99.9">f</text>
<text x="133.7" y="101.4">g</text>
<text x="134" y="98.9">a</text>
<text x="135" y="99.9">b</text>
<text x="138.1" y="99.9">f</text>
<text x="138.8" y="101.4">g</text>
<text x="139" y="98.9">a</text>
<text x="140.1" y="99.9">b</text>
<text x="143.2" y="99.9">f</text>
<text x="143.9" y="101.4">g</text>
<text x="144.1" y="98.9">a</text>
<text x="145.1" y="99.9">b</text>
<text x="127.6" y="102.4">e</text>
<text x="128.5" y="103.3">d</text>
<text x="129.6" y="102.3">c</text>
<text x="129.8" y="104.4">dp</text>
<text x="132.7" y="102.4">e</text>
<text x="133.6" y="103.3">d</text>
<text x="134.7" y="102.3">c</text>
<text x="134.9" y="104.4">dp</text>
<text x="137.8" y="102.4">e</text>
<text x="138.7" y="103.3">d</text>
<text x="139.8" y="102.3">c</text>
<text x="140" y="104.4">dp</text>
<text x="142.8" y="102.4">e</text>
<text x="143.7" y="103.3">d</text>
<text x="144.9" y="102.3">c</text>
<text x="145.1" y="104.4">dp</text>
</g>
</svg>
